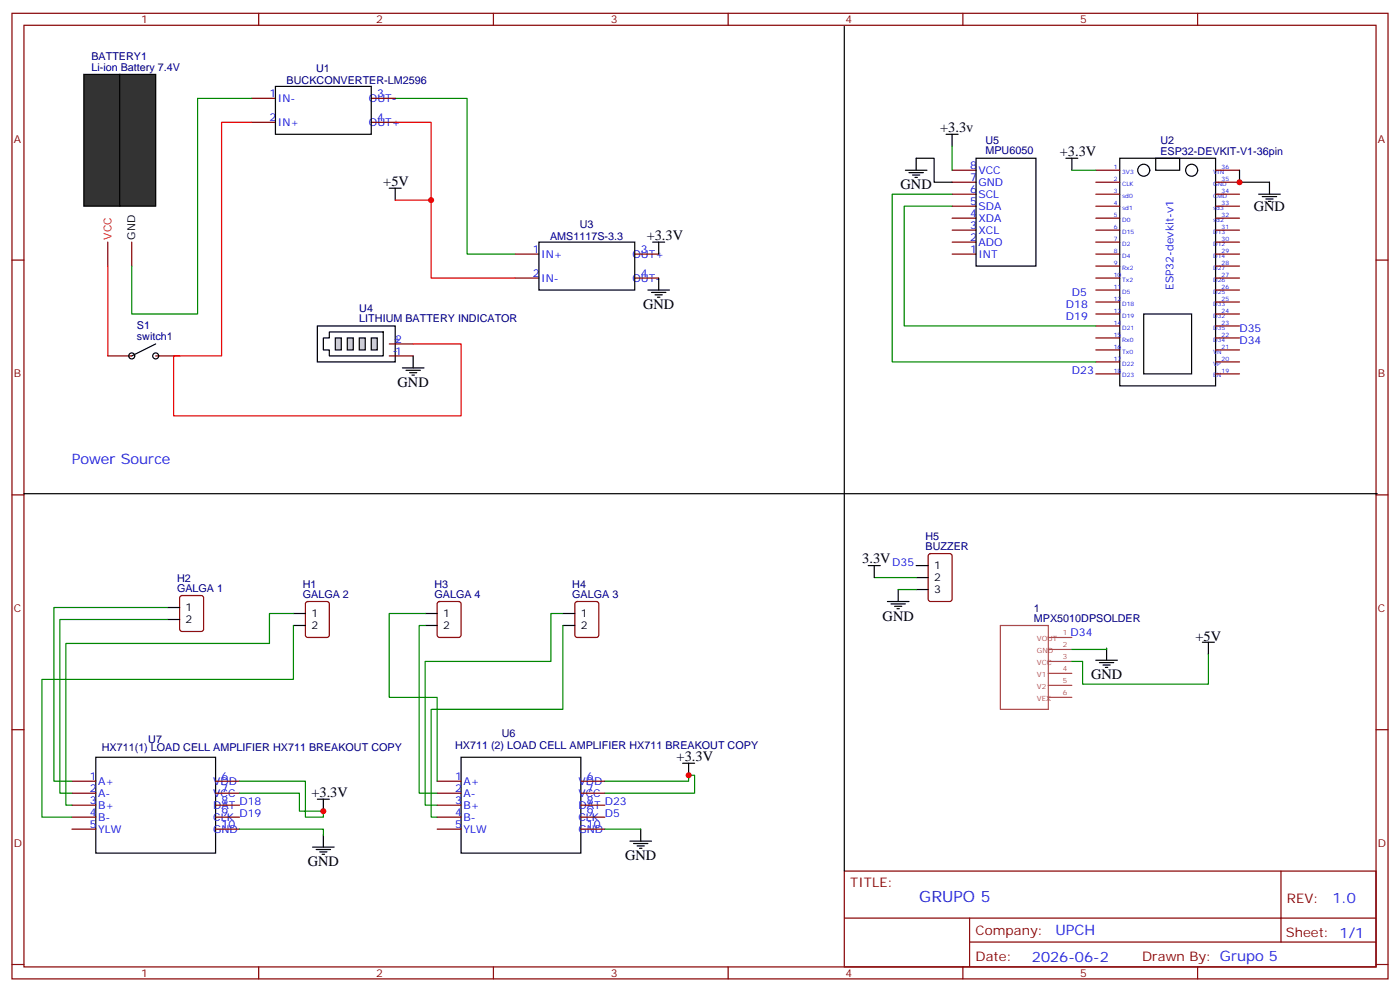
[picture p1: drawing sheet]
<svg xmlns="http://www.w3.org/2000/svg" width="412mm" height="292mm" viewBox="0 0 412 292" stroke-linecap="round" stroke-linejoin="round" font-family="sans-serif">
<g fill="none" stroke="#870000" stroke-width=".35">
<path d="M3.5 3.9h405.4v284.4h-405.4zM7.1 7.4h398.2v277.3h-398.2zM76.2 3.9v3.5M145.3 3.9v3.5M214.5 3.9v3.5M283.6 3.9v3.5M352.8 3.9v3.5M3.5 76.6h3.6M151.7 74.8h7M187 74.8h7M405.3 76.6h3.6M151.7 81.9h7"/>
<path d="M187 81.9h7M3.5 145.7h3.6M405.3 145.7h3.6M3.5 214.9h3.6M405.3 214.9h3.6M248.7 256.5h156.6v28.2h-156.6zM377.3 256.5v20.9M248.7 270.4h156.5M285.6 277.4h119.6M285.6 270.4v14.1M3.5 284h3.6M76.2 284.7v3.6"/>
<path d="M145.3 284.7v3.6M214.5 284.7v3.6M283.6 284.7v3.6M352.8 284.7v3.6M405.3 284h3.6"/>
</g>
<path d="M248.7 7.8v248.7M158.7 71.3h28.3v14.1h-28.3zM7.1 145.4h398.6" fill="none" stroke="#000" stroke-width=".35"/>
<path d="M24.7 21.9h10.6v38.8h-10.6z" fill="#333" stroke="#000" stroke-width=".35"/>
<path d="M31.7 71.3v7.1M38.8 71.3v7.1" fill="none" stroke="#870000" stroke-width=".35"/>
<path d="M35.3 21.9h10.6v38.8h-10.6z" fill="#333" stroke="#000" stroke-width=".35"/>
<g fill="none" stroke="#000" stroke-width=".35">
<path d="M93.5 96h22.9v10.6h-22.9zM45.9 101.3l-7.1 3.5"/>
<circle cx="38.8" cy="104.8" r=".88"/>
<circle cx="45.9" cy="104.8" r=".88"/>
</g>
<path d="M31.7 104.8h7.1M45.9 104.8h7" fill="none" stroke="#870000" stroke-width=".35"/>
<path d="M109.4 99.5h1.7v3.5h-1.7z" fill="#ccc" stroke="#000" stroke-width=".35"/>
<path d="M95.2 99.5h1.8v-1.7h15.9v7h-15.9v-1.8h-1.8z" fill="none" stroke="#000" stroke-width=".35"/>
<path d="M114.7 104.8h7M114.7 101.3h7" fill="none" stroke="#870000" stroke-width=".35"/>
<g fill="#ccc" stroke="#000" stroke-width=".35">
<path d="M105.8 99.5h1.8v3.5h-1.8z"/>
<path d="M102.3 99.5h1.8v3.5h-1.8z"/>
<path d="M98.8 99.5h1.7v3.5h-1.7z"/>
</g>
<path d="M74.1 36h-8.8v68.8h-14.1v17.6h84.6v-21.1h-14.1M116.4 36h10.6v45.9h24.7M116.4 58.9h10.6M31.7 78.4v26.4" fill="none" stroke="#f00" stroke-width=".35"/>
<g fill="none" stroke="#008700" stroke-width=".35">
<path d="M74.1 29h-15.9v63.5h-19.4v-14.1M116.4 29h21.2v45.8h14.1M280.5 57.2h-17.7v49.4h60M280.5 43.1v7M315.7 50.1h7.1M280.5 60.7h-14.2v35.3h56.5M49.4 178.9h-33.5v51.1h5.3M257.5 170.1h12.4M264.6 173.6h5.3M49.4 182.4h-31.8v51.2h3.6M86.4 180.7h-7v8.8h-60v47.6h1.8M86.4 184.2v15.9h-74.1v40.5h8.9"/>
<path d="M125.2 180.7h-10.5v24.7h14.1v24.6M125.2 184.2h-1.7v49.4h5.3M165.8 180.7h-3.5v14.1h-37.1v42.3h3.6M165.8 184.2v24.7h-38.8v31.7h1.8M326 190.9v.3h-10.3M356 192.7v8.8h-37.1v-6.7h-3.2M70.6 230h19.4v10.6h5.2v-1.7h-7v-5.3h-17.6M178.2 230h24.6v-1.7h1.8v5.3h-26.4M70.6 244.2h24.6v1.7M178.2 244.2h10.5"/>
</g>
<g fill="none" stroke="#870000" stroke-width=".35">
<path d="M74.1 29h7M74.1 36h7M109.4 29h7M109.4 36h7M280.5 57.2h7M280.5 53.7h7M280.5 50.1h7M322.8 57.2h7M322.8 53.7h7M322.8 50.1h7M358.1 57.2h7M358.1 53.7h7"/>
<path d="M358.1 50.1h7M280.5 74.8h7M280.5 71.3h7M280.5 67.8h7M280.5 64.2h7M280.5 60.7h7M322.8 74.8h7M322.8 71.3h7M322.8 67.8h7M322.8 64.2h7M322.8 60.7h7M322.8 78.4h7"/>
<path d="M358.1 74.8h7M358.1 71.3h7M358.1 67.8h7M358.1 64.2h7M358.1 60.7h7M358.1 78.4h7M322.8 81.9h7M322.8 85.4h7M322.8 88.9h7M322.8 92.5h7M322.8 96h7M322.8 99.5h7"/>
<path d="M358.1 81.9h7M358.1 85.4h7M358.1 88.9h7M358.1 92.5h7M358.1 96h7M358.1 99.5h7M322.8 103h7M322.8 106.6h7M322.8 110.1h7M358.1 103h7M358.1 106.6h7M358.1 110.1h7"/>
<path d="M53.2 175.6l.4-.2h5.7l.6 .4 .1 9.4-.5 .7h-5.9l-.6-.4-.1-9.4zM90.2 177.3l.5-.2h5.6l.7 .5v9.4l-.4 .7h-5.9l-.7-.4v-9.5zM129 177.3l.5-.2h5.6l.7 .5v9.4l-.4 .7h-5.9l-.7-.4v-9.5zM169.6 177.3l.4-.2h5.7l.6 .5 .1 9.4-.5 .7h-5.9l-.6-.4-.1-9.5zM273.6 163.2l.5-.2h5.7l.6 .4 .1 13-.5 .7h-5.9l-.6-.4-.1-13zM21.2 230h7M21.2 233.6h7M21.2 237.1h7M63.5 230h7.1M63.5 233.6h7.1M63.5 237.1h7.1M128.8 230h7"/>
<path d="M128.8 233.6h7M128.8 237.1h7M171.1 230h7.1M171.1 233.6h7.1M171.1 237.1h7.1M21.2 240.6h7M21.2 244.2h7M63.5 240.6h7.1M63.5 244.2h7.1M128.8 240.6h7M128.8 244.2h7M171.1 240.6h7.1"/>
<path d="M171.1 244.2h7.1"/>
</g>
<g fill="none" stroke="#000" stroke-width=".35">
<path d="M81.1 25.4h28.3v14.1h-28.3zM278.7 39.5h3.5M280.5 39.5v3.6M114.7 55.4h3.5M116.4 55.4v3.5M266.7 50.1h6.3M267.8 50.8h4.2M268.8 51.5h2.1M269.5 52.2h.7M269.9 50.1v-3.5h5.3v7.1h5.3M287.5 46.6h17.7v31.8h-17.7zM314 46.6h3.5"/>
<path d="M315.7 46.6v3.5M329.8 46.6h28.3v67h-28.3zM340.4 46.6h7.1v3.5h-7.1zM365.1 50.1v3.6h8.8v3.5M370.8 57.2h6.3M371.8 57.9h4.3M372.9 58.6h2.1M373.6 59.3h.7M192.3 71.3h3.5M194 71.3v3.5M190.9 85.4h6.3M191.9 86.1h4.2"/>
<path d="M193 86.8h2.1M193.7 87.5h.7M194 81.9v3.5M336.9 92.5h14.1v17.6h-14.1zM118.5 108.3h6.4M119.6 109h4.2M120.6 109.7h2.2M121.4 110.5h.7M121.7 104.8v3.5M49.4 178.9h3.5M255.8 166.5h3.5M257.5 166.5v3.6"/>
<path d="M261.4 177.1h6.4M262.5 177.8h4.2M263.5 178.5h2.1M264.2 179.2h.7M264.6 173.6v3.5M269.9 173.6h3.5M269.9 166.5h3.5M269.9 170.1h3.5M49.4 182.4h3.5M86.4 180.7h3.6M86.4 184.2h3.6M125.2 180.7h3.6"/>
<path d="M125.2 184.2h3.6M165.8 180.7h3.5M165.8 184.2h3.5M322.8 194.4h6.3M323.8 195.1h4.3M324.9 195.8h2.1M325.6 196.5h.7M326 190.9v3.5M354.2 189.1h3.5M356 189.1v3.6M28.2 223h35.3v28.2h-35.3zM93.5 235.3h3.5"/>
<path d="M95.2 235.3v3.6M135.8 223h35.3v28.2h-35.3zM201.1 224.8h3.5M202.8 224.8v3.5M92.1 249.4h6.3M93.1 250.2h4.3M94.2 250.9h2.1M94.9 251.6h.7M95.2 245.9v3.5M185.6 247.7h6.3M186.6 248.4h4.3M187.7 249.1h2.1"/>
<path d="M188.4 249.8h.7M188.7 244.2v3.5"/>
<circle cx="336.9" cy="50.1" r="1.76"/>
<circle cx="351" cy="50.1" r="1.76"/>
</g>
<path d="M294.7 184.2h14.1v24.7h-14.1zM308.8 187.7h6.9M308.8 198.3h6.9M308.8 191.2h6.9M308.8 194.8h6.9M308.8 201.8h6.9M308.8 205.4h6.9" fill="none" stroke="#a64a4a" stroke-width=".35"/>
<g fill="#c00">
<circle cx="127" cy="58.9" r=".88"/>
<circle cx="95.3" cy="238.9" r=".88"/>
<circle cx="365.1" cy="53.7" r=".88"/>
<circle cx="202.8" cy="228.3" r=".88"/>
</g>
<text font-size="4.6" fill="#00f" x="270.8" y="265.5">GRUPO 5</text>
<g font-size="4.2">
<text x="276.9" y="38.8">+3.3v</text>
<text x="312.2" y="45.9">+3.3V</text>
<text x="112.9" y="54.7">+5V</text>
<text x="265.3" y="55.8">GND</text>
<text x="369.3" y="62.1">GND</text>
<text x="190.5" y="70.6">+3.3V</text>
<text x="189.4" y="91.1">GND</text>
<text x="117.1" y="114">GND</text>
<text x="254" y="165.8">3.3V</text>
<text x="260" y="182.8">GND</text>
<text x="352.1" y="188.8">+5V</text>
<text x="321.4" y="200.1">GND</text>
<text x="199.3" y="224">+3.3V</text>
<text x="91.7" y="234.6">+3.3V</text>
<text x="90.7" y="255.1">GND</text>
<text x="184.1" y="253.3">GND</text>
</g>
<g font-size="4.2" fill="#00f">
<text x="21.2" y="136.6">Power Source</text>
<text x="392.5" y="265.8">1.0</text>
<text x="310.9" y="275.3">UPCH</text>
<text x="304" y="283.1">2026-06-2</text>
</g>
<g font-size="3.9" fill="#800">
<text x="250.5" y="261.1">TITLE:</text>
<text x="379.1" y="265.8">REV:</text>
<text x="287.4" y="275.3">Company:</text>
<text x="378.7" y="275.9">Sheet: 1/1</text>
<text x="287.4" y="283">Date:</text>
<text x="336.4" y="283.1">Drawn By: Grupo 5</text>
</g>
<g font-size="3.2" fill="#800">
<text x="41.6" y="6.9">1</text>
<text x="110.8" y="6.9">2</text>
<text x="179.9" y="6.9">3</text>
<text x="249.1" y="6.9">4</text>
<text x="318.2" y="6.9">5</text>
<text x="4.1" y="42">A</text>
<text x="405.9" y="42">A</text>
<text x="4.1" y="111.2">B</text>
<text x="405.9" y="111.2">B</text>
<text x="4.1" y="180.3">C</text>
<text x="405.9" y="180.3">C</text>
<text x="4.1" y="249.4">D</text>
<text x="405.9" y="249.4">D</text>
<text x="41.6" y="287.7">1</text>
<text x="110.8" y="287.7">2</text>
<text x="179.9" y="287.7">3</text>
<text x="249.1" y="287.7">4</text>
<text x="318.2" y="287.7">5</text>
</g>
<g font-size="3.2" fill="#000080">
<text x="26.9" y="17.8">BATTERY1</text>
<text x="26.9" y="20.8">Li-ion Battery 7.4V</text>
<text x="93.1" y="21.3">U1</text>
<text x="84.4" y="24.9">BUCKCONVERTER-LM2596</text>
<text x="290.3" y="45.3">MPU6050</text>
<text x="290.3" y="42.3">U5</text>
<text x="341.8" y="45.5">ESP32-DEVKIT-V1-36pin</text>
<text x="341.8" y="42.3">U2</text>
<text x="162" y="70.7">AMS1117S-3.3</text>
<text x="170.8" y="67.1">U3</text>
<text x="105.8" y="94.9">LITHIUM BATTERY INDICATOR</text>
<text x="105.8" y="91.9">U4</text>
<text x="40.3" y="100.2">switch1</text>
<text x="40.3" y="97">S1</text>
<text x="272.6" y="162">BUZZER</text>
<text x="272.6" y="158.9">H5</text>
<text x="52.2" y="171.3">H2</text>
<text x="89.2" y="173">H1</text>
<text x="128" y="173">H3</text>
<text x="168.6" y="173">H4</text>
<text x="52.2" y="174.3">GALGA 1</text>
<text x="89.2" y="176.1">GALGA 2</text>
<text x="128" y="176.1">GALGA 4</text>
<text x="168.6" y="176.1">GALGA 3</text>
<text x="304.6" y="183.1">MPX5010DPSOLDER</text>
<text x="304.6" y="180.1">1</text>
<text x="30" y="221.2">HX711(1) LOAD CELL AMPLIFIER HX711 BREAKOUT COPY</text>
<text x="43.7" y="218.9">U7</text>
<text x="134.1" y="220.6">HX711 (2) LOAD CELL AMPLIFIER HX711 BREAKOUT COPY</text>
<text x="147.8" y="217.1">U6</text>
</g>
<g font-size="3.2" fill="#00f">
<text x="79.4" y="28.6">1</text>
<text x="111.1" y="28.6">3</text>
<text x="79.4" y="35.7">2</text>
<text x="81.8" y="30">IN-</text>
<text x="108.7" y="30">OUT-</text>
<text x="111.1" y="35.7">4</text>
<text x="81.8" y="37.1">IN+</text>
<text x="108.7" y="37.1">OUT+</text>
<text x="285.8" y="53.3">7</text>
<text x="285.8" y="49.8">8</text>
<text x="288.2" y="51.2">VCC</text>
<text x="285.8" y="56.8">6</text>
<text x="288.2" y="58.2">SCL</text>
<text x="288.2" y="54.7">GND</text>
<text x="285.8" y="63.9">4</text>
<text x="285.8" y="60.4">5</text>
<text x="288.2" y="65.3">XDA</text>
<text x="288.2" y="61.8">SDA</text>
<text x="285.8" y="70.9">2</text>
<text x="285.8" y="67.4">3</text>
<text x="288.2" y="68.8">XCL</text>
<text x="157" y="74.5">1</text>
<text x="159.5" y="75.9">IN+</text>
<text x="186.3" y="75.9">OUT+</text>
<text x="188.7" y="74.5">3</text>
<text x="285.8" y="74.5">1</text>
<text x="288.2" y="75.9">INT</text>
<text x="288.2" y="72.4">ADO</text>
<text x="157" y="81.5">2</text>
<text x="159.5" y="82.9">IN-</text>
<text x="186.3" y="82.9">OUT-</text>
<text x="188.7" y="81.5">4</text>
<text x="315.7" y="87.2">D5</text>
<text x="345.6" y="85.5" transform="rotate(-90 345.6 85.5)">ESP32-devkit-v1</text>
<text x="314" y="90.7">D18</text>
<text x="314" y="94.2">D19</text>
<text x="115.7" y="100.6">+</text>
<text x="116.4" y="100.9">2</text>
<text x="365.1" y="101.3">D34</text>
<text x="365.1" y="97.8">D35</text>
<text x="115.7" y="104.1">-</text>
<text x="116.4" y="104.5">1</text>
<text x="315.7" y="110.1">D23</text>
<text x="262.8" y="166.5">D35</text>
<text x="315.4" y="187.4">D34</text>
<text x="26.5" y="229.7">1</text>
<text x="26.5" y="233.2">2</text>
<text x="28.9" y="231.1">A+</text>
<text x="62.8" y="231.1">VDD</text>
<text x="65.3" y="229.7">6</text>
<text x="65.3" y="233.2">7</text>
<text x="134.1" y="229.7">1</text>
<text x="134.1" y="233.2">2</text>
<text x="136.5" y="231.1">A+</text>
<text x="170.4" y="231.1">VDD</text>
<text x="172.9" y="229.7">6</text>
<text x="172.9" y="233.2">7</text>
<text x="26.5" y="236.7">3</text>
<text x="28.9" y="234.6">A-</text>
<text x="28.9" y="238.2">B+</text>
<text x="62.8" y="234.6">VCC</text>
<text x="62.8" y="238.2">DAT</text>
<text x="65.3" y="236.7">8</text>
<text x="70.6" y="237.1">D18</text>
<text x="134.1" y="236.7">3</text>
<text x="136.5" y="234.6">A-</text>
<text x="136.5" y="238.2">B+</text>
<text x="170.4" y="234.6">VCC</text>
<text x="170.4" y="238.2">DAT</text>
<text x="172.9" y="236.7">8</text>
<text x="178.2" y="237.1">D23</text>
<text x="26.5" y="240.3">4</text>
<text x="26.5" y="243.8">5</text>
<text x="28.9" y="241.7">B-</text>
<text x="28.9" y="245.2">YLW</text>
<text x="62.8" y="241.7">CLK</text>
<text x="62.8" y="245.2">GND</text>
<text x="65.3" y="240.3">9</text>
<text x="65.3" y="243.8">10</text>
<text x="70.6" y="240.6">D19</text>
<text x="134.1" y="240.3">4</text>
<text x="134.1" y="243.8">5</text>
<text x="136.5" y="241.7">B-</text>
<text x="136.5" y="245.2">YLW</text>
<text x="170.4" y="241.7">CLK</text>
<text x="170.4" y="245.2">GND</text>
<text x="172.9" y="240.3">9</text>
<text x="172.9" y="243.8">10</text>
<text x="178.2" y="240.6">D5</text>
</g>
<text font-size="3.2" fill="#f00" x="32.8" y="70.6" transform="rotate(-90 32.8 70.6)">VCC</text>
<g font-size="3.2">
<text x="39.9" y="70.6" transform="rotate(-90 39.9 70.6)">GND</text>
<text x="275.2" y="167.6">1</text>
<text x="275.2" y="171.1">2</text>
<text x="54.7" y="180">1</text>
<text x="275.2" y="174.7">3</text>
<text x="54.7" y="183.5">2</text>
<text x="91.7" y="181.7">1</text>
<text x="91.7" y="185.2">2</text>
<text x="130.5" y="181.7">1</text>
<text x="130.5" y="185.2">2</text>
<text x="171.1" y="181.7">1</text>
<text x="171.1" y="185.2">2</text>
</g>
<g font-size="2.1" fill="#a54b4b">
<text x="305.4" y="188.8">VOUT</text>
<text x="313.1" y="187">1</text>
<text x="313.1" y="190.5">2</text>
<text x="305.4" y="192.3">GND</text>
<text x="305.4" y="195.8">VCC</text>
<text x="313.1" y="197.6">4</text>
<text x="313.1" y="194.1">3</text>
<text x="305.4" y="199.3">V1</text>
<text x="305.4" y="202.9">V2</text>
<text x="313.1" y="201.1">5</text>
<text x="305.4" y="206.4">VEX</text>
<text x="313.1" y="204.7">6</text>
</g>
<g font-size="1.8" fill="#00f">
<text x="328.1" y="49.8">1</text>
<text x="328.1" y="53.3">2</text>
<text x="330.6" y="51.2">3V3</text>
<text x="357.4" y="51.2">VIN</text>
<text x="359.8" y="53.3">35</text>
<text x="359.8" y="49.8">36</text>
<text x="328.1" y="56.8">3</text>
<text x="330.6" y="54.7">CLK</text>
<text x="330.6" y="58.2">sd0</text>
<text x="357.4" y="58.2">CMD</text>
<text x="357.4" y="54.7">GND</text>
<text x="359.8" y="56.8">34</text>
<text x="328.1" y="60.4">4</text>
<text x="328.1" y="63.9">5</text>
<text x="330.6" y="61.8">sd1</text>
<text x="330.6" y="65.3">D0</text>
<text x="357.4" y="65.3">sd2</text>
<text x="357.4" y="61.8">sd3</text>
<text x="359.8" y="63.9">32</text>
<text x="359.8" y="60.4">33</text>
<text x="328.1" y="67.4">6</text>
<text x="328.1" y="70.9">7</text>
<text x="330.6" y="68.8">D15</text>
<text x="357.4" y="68.8">D13</text>
<text x="359.8" y="70.9">30</text>
<text x="359.8" y="67.4">31</text>
<text x="328.1" y="74.5">8</text>
<text x="328.1" y="78">9</text>
<text x="330.6" y="72.4">D2</text>
<text x="330.6" y="75.9">D4</text>
<text x="357.4" y="75.9">D14</text>
<text x="357.4" y="72.4">D12</text>
<text x="359.8" y="78">28</text>
<text x="359.8" y="74.5">29</text>
<text x="328.1" y="81.5">10</text>
<text x="330.6" y="79.4">Rx2</text>
<text x="330.6" y="82.9">Tx2</text>
<text x="357.4" y="82.9">D26</text>
<text x="357.4" y="79.4">D27</text>
<text x="359.8" y="81.5">27</text>
<text x="328.1" y="85.1">11</text>
<text x="328.1" y="88.6">12</text>
<text x="330.6" y="86.5">D5</text>
<text x="330.6" y="90">D18</text>
<text x="357.4" y="90">D33</text>
<text x="357.4" y="86.5">D25</text>
<text x="359.8" y="88.6">25</text>
<text x="359.8" y="85.1">26</text>
<text x="328.1" y="92.1">13</text>
<text x="328.1" y="95.6">14</text>
<text x="330.6" y="93.5">D19</text>
<text x="357.4" y="93.5">D32</text>
<text x="359.8" y="95.6">23</text>
<text x="359.8" y="92.1">24</text>
<text x="328.1" y="99.2">15</text>
<text x="330.6" y="97">D21</text>
<text x="330.6" y="100.6">Rx0</text>
<text x="357.4" y="100.6">D34</text>
<text x="357.4" y="97">D35</text>
<text x="359.8" y="99.2">22</text>
<text x="328.1" y="102.7">16</text>
<text x="328.1" y="106.2">17</text>
<text x="330.6" y="104.1">Tx0</text>
<text x="330.6" y="107.6">D22</text>
<text x="357.4" y="107.6">VP</text>
<text x="357.4" y="104.1">VN</text>
<text x="359.8" y="106.2">20</text>
<text x="359.8" y="102.7">21</text>
<text x="328.1" y="109.7">18</text>
<text x="330.6" y="111.2">D23</text>
<text x="357.4" y="111.2">EN</text>
<text x="359.8" y="109.7">19</text>
</g>
</svg>
